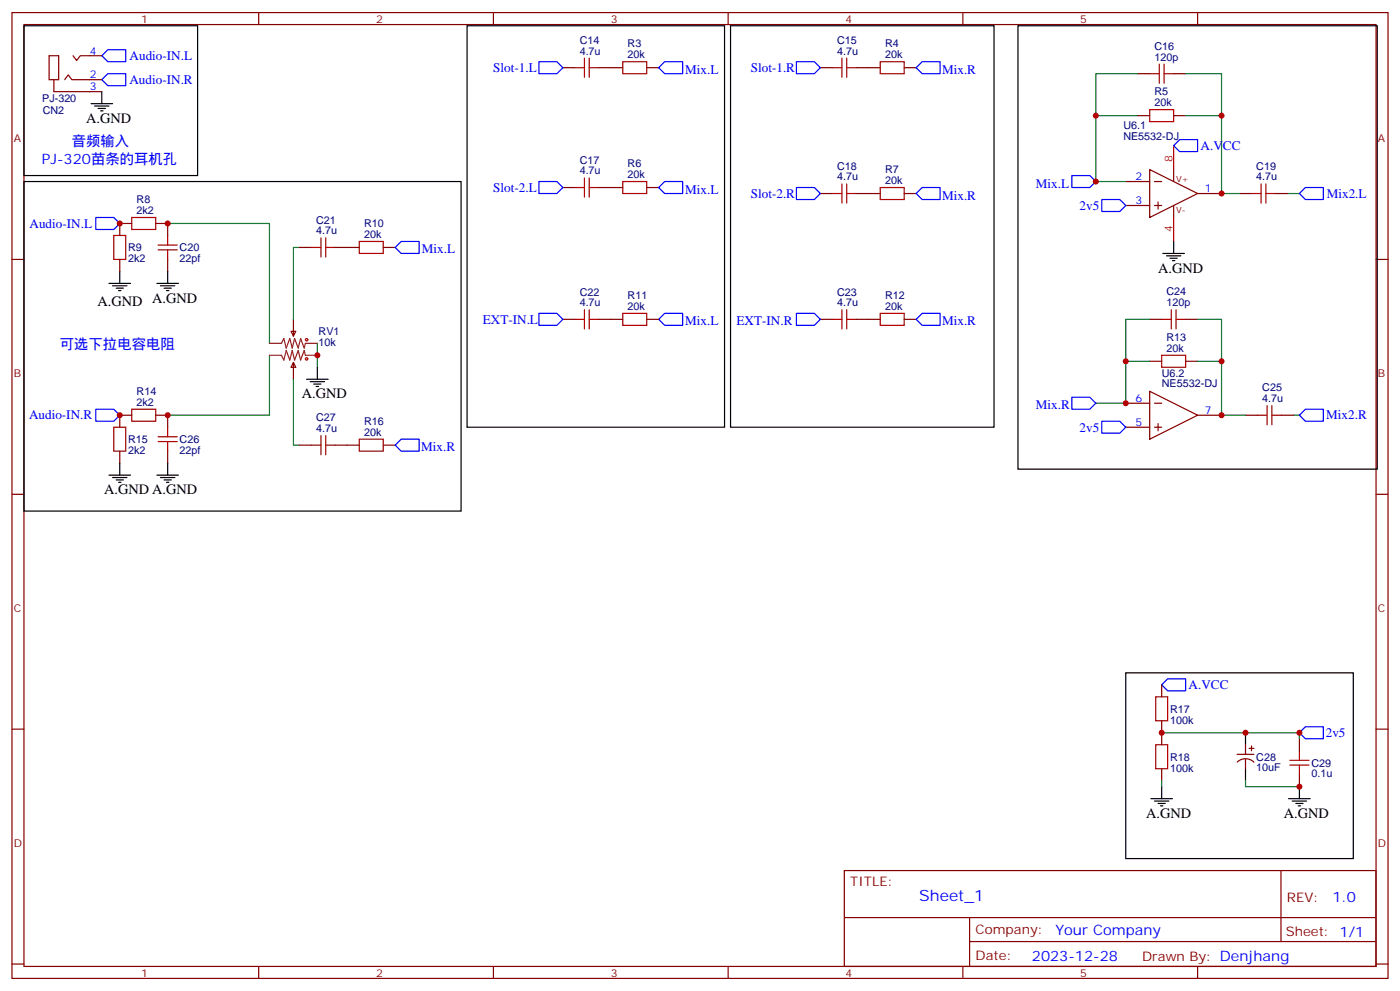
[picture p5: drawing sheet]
<svg xmlns="http://www.w3.org/2000/svg" width="412mm" height="292mm" viewBox="0 0 412 292" stroke-linecap="round" stroke-linejoin="round" font-family="sans-serif">
<g fill="none" stroke="#870000" stroke-width=".35">
<path d="M3.5 3.7h405.4v284.3h-405.4zM7.1 7.2h398.2v277.3h-398.2zM14.5 16.4h2.8v7.1h-2.8zM21.5 16.4l1.1 1.4 1-1.4h6.4M76.2 3.7v3.5M145.3 3.7v3.5M165.8 19.9h3.5M176.4 19.9h7M190.5 19.9h3.5M214.5 3.7v3.5M241.7 19.9h3.5M252.2 19.9h7.1"/>
<path d="M266.3 19.9h3.6M283.6 3.7v3.5M352.8 3.7v3.5M15.9 23.5v3.5h14.1M19 23.5l1.1-1.5 1.1 1.5h8.8M335.1 34h3.6M335.1 21.7h3.6M345.7 34h3.5M345.7 21.7h3.5M165.8 55.2h3.5M176.4 55.2h7M190.5 55.2h3.5"/>
<path d="M241.7 57h3.5M252.2 57h7.1M266.3 57h3.6M331.6 53.4h7.1M338.7 49.9l14.1 7.1-14.1 7zM340.1 53.4h2.1M341.1 59.4v2.2M345.7 49.9v3.5M352.8 57h7M365.1 57h3.6M375.7 57h3.5M3.5 76.4h3.6"/>
<path d="M35.3 76.4v3.5M38.8 65.8h-3.5v3.5M45.9 65.8h3.5v3.5M49.4 76.4v3.5M88.2 72.8h3.5M98.8 72.8h7M112.9 72.8h3.5M331.6 60.5h7.1M340.1 60.5h2.1M345.7 60.5v3.5M405.3 76.4h3.6M85.7 97.5h1.4l-.7 1.5z"/>
<path d="M86.4 94v5M165.8 94h3.5M176.4 94h7M190.5 94h3.5M241.7 94h3.5M252.2 94h7.1M266.3 94h3.6M338.7 94h3.5M349.2 94h3.6M86.4 106.7l.7 1.4h-1.4zM86.4 106.7v5M331.6 118.7h7.1"/>
<path d="M338.7 115.2l14.1 7-14.1 7.1zM338.7 106.4h3.5M340.1 118.7h2.1M349.2 106.4h3.6M35.3 132.8v3.5M38.8 122.2h-3.5v3.6M45.9 122.2h3.5v3.6M49.4 132.8v3.5M88.2 131.1h3.5M98.8 131.1h7M112.9 131.1h3.5M331.6 125.8h7.1"/>
<path d="M340.1 125.8h2.1M341.1 124.7v2.1M352.8 122.2h7M366.9 122.2h3.5M377.5 122.2h3.5M3.5 145.5h3.6M405.3 145.5h3.6M3.5 214.7h3.6M342.2 201.6v3.5M342.2 212.2v7.1M366.9 219.3v2.8M368.7 219.6v1.4"/>
<path d="M382.8 217.5v3.5M405.3 214.7h3.6M342.2 226.3v3.5M364.4 222.1h5M364.5 224.3a3.5 3.5 0 0 1 4.9 .1M366.9 223.5v2.8M367.9 220.3h1.5M382.8 228.1v3.5M248.7 256.3h156.6v28.2h-156.6zM377.3 256.3v20.9M248.7 270.1h156.5M285.6 277.2h119.6"/>
<path d="M285.6 270.1v14.2M3.5 283.8h3.6M76.2 284.5v3.5M145.3 284.5v3.5M214.5 284.5v3.5M283.6 284.5v3.5M352.8 284.5v3.5M405.3 283.8h3.6"/>
</g>
<g fill="none" stroke="#000" stroke-width=".35">
<path d="M7.1 7.6h51.1v44.1h-51.1zM137.6 7.6h75.8v118.2h-75.8zM215.2 7.6h77.6v118.2h-77.6zM299.9 7.6h105.8v130.5h-105.8zM26.8 30.5h6.4M27.9 31.2h4.2M28.9 31.9h2.1M29.6 32.6h.7M30 27v3.5M7.1 53.4h128.7v97.1h-128.7zM35.3 79.9v3.5M49.4 79.9v3.5"/>
<path d="M342.5 74.6h6.4M343.6 75.3h4.2M344.7 76h2.1M345.4 76.7h.7M345.7 71.1v3.5M32.1 83.4h6.4M33.2 84.1h4.2M34.2 84.8h2.1M34.9 85.5h.7M46.2 83.4h6.4M47.3 84.1h4.2M48.3 84.8h2.1"/>
<path d="M49 85.5h.7M90.3 111.7h6.4M91.4 112.4h4.2M92.4 113.1h2.1M93.1 113.8h.7M93.5 108.1v3.6M32.1 139.9h6.4M35.3 136.3v3.6M46.2 139.9h6.4M49.4 136.3v3.6M33.2 140.6h4.2M34.2 141.3h2.1"/>
<path d="M34.9 142h.7M47.3 140.6h4.2M48.3 141.3h2.1M49 142h.7M331.6 198.1h67v54.7h-67zM366.9 215.7v3.6M339 235.1h6.4M340.1 235.8h4.2M341.1 236.5h2.2M341.8 237.2h.7M342.2 231.6v3.5M366.9 226.3v3.5"/>
<path d="M379.6 235.1h6.3M380.6 235.8h4.3M381.7 236.5h2.1M382.4 237.2h.7M382.8 231.6v3.5"/>
</g>
<g fill="none" stroke="#008700" stroke-width=".35">
<path d="M335.1 34h-12.3v19.4h8.8M335.1 21.7h-12.3v12.3M349.2 34h10.6v23h5.3M349.2 21.7h10.6v12.3M379.2 57h3.6M49.4 65.8h30v35.3M88.2 72.8h-1.8v21.2M338.7 94h-7.1v24.7h-8.8M352.8 94h7v12.4M79.4 104.6v17.6h-30M86.4 111.7v19.4h1.8M93.5 101.1v7"/>
<path d="M331.6 106.4h7.1M352.8 106.4h7v15.8h7.1M381 122.2h1.8M342.2 215.7h40.6v1.8M342.2 229.8v1.8M366.9 229.8v1.8h15.9"/>
</g>
<g fill="none" stroke="#a10000" stroke-width=".35">
<path d="M169.3 19.9h2.9M172.2 17.1v5.7M173.6 17.1v5.7M173.6 19.9h2.8M183.4 18.2h7.1v3.5h-7.1zM245.2 19.9h2.8M248 17.1v5.7M249.4 19.9h2.8M249.4 17.1v5.7M259.3 18.2h7v3.5h-7zM341.5 18.9v5.6M342.9 18.9v5.6"/>
<path d="M338.7 32.3h7v3.5h-7zM338.7 21.7h2.8M342.9 21.7h2.8M169.3 55.2h2.9M172.2 52.4v5.6M173.6 55.2h2.8M173.6 52.4v5.6M183.4 53.4h7.1v3.6h-7.1zM245.2 57h2.8M248 54.2v5.6M249.4 57h2.8M249.4 54.2v5.6"/>
<path d="M259.3 55.2h7v3.5h-7zM368.7 57h2.8M371.5 54.2v5.6M372.9 57h2.8M372.9 54.2v5.6M33.5 69.3h3.5v7.1h-3.5zM38.8 64h7.1v3.6h-7.1zM46.6 73.6h5.6M46.6 72.1h5.6M49.4 69.3v2.8M49.4 73.6v2.8M91.7 72.8h2.8"/>
<path d="M94.5 70v5.7M96 70v5.7M96 72.8h2.8M105.8 71.1h7.1v3.5h-7.1zM169.3 94h2.9M172.2 91.2v5.6M173.6 94h2.8M173.6 91.2v5.6M183.4 92.3h7.1v3.5h-7.1zM245.2 94h2.8M248 91.2v5.6M249.4 94h2.8"/>
<path d="M249.4 91.2v5.6M259.3 92.3h7v3.5h-7zM342.2 94h2.8M345 91.2v5.6M346.4 94h2.8M346.4 91.2v5.6M342.2 104.6h7v3.5h-7zM373.2 119.4v5.7M374.6 119.4v5.7M33.5 125.8h3.5v7h-3.5zM38.8 120.5h7.1v3.5h-7.1zM46.6 130h5.6"/>
<path d="M46.6 128.6h5.6M49.4 125.8v2.8M49.4 130v2.8M91.7 131.1h2.8M94.5 128.2v5.7M96 131.1h2.8M96 128.2v5.7M105.8 129.3h7.1v3.5h-7.1zM370.4 122.2h2.8M374.6 122.2h2.9M340.4 205.1h3.6v7.1h-3.6zM340.4 219.3h3.6v7h-3.6z"/>
<path d="M379.9 225.2h5.7M379.9 223.8h5.7M382.8 221v2.8M382.8 225.2v2.9"/>
<circle cx="90.3" cy="105.7" r=".35"/>
<circle cx="90.3" cy="100" r=".35"/>
</g>
<g fill="none" stroke="#00f" stroke-width=".35">
<path d="M31.7 14.6h5.3v3.6h-5.3l-1.7-1.8zM158.7 18.2h5.3l1.8 1.7-1.8 1.8h-5.3zM195.8 18.2h5.3v3.5h-5.3l-1.8-1.8zM234.6 18.2h5.3l1.8 1.7-1.8 1.8h-5.3zM271.6 18.2h5.3v3.5h-5.3l-1.7-1.8zM31.7 21.7h5.3v3.5h-5.3l-1.7-1.7zM158.7 53.4h5.3l1.8 1.8-1.8 1.8h-5.3zM195.8 53.4h5.3v3.6h-5.3l-1.8-1.8zM234.6 55.2h5.3l1.8 1.8-1.8 1.7h-5.3zM271.6 55.2h5.3v3.5h-5.3l-1.7-1.7zM315.7 51.7h5.3l1.8 1.7-1.8 1.8h-5.3zM324.6 58.7h5.2l1.8 1.8-1.8 1.8h-5.2z"/>
<path d="M345.7 42.9l1.8-1.8h5.3v3.5h-5.3zM384.5 55.2h5.3v3.5h-5.3l-1.7-1.7zM28.2 64h5.3l1.8 1.8-1.8 1.8h-5.3zM118.2 71.1h5.3v3.5h-5.3l-1.8-1.8zM158.7 92.3h5.3l1.8 1.7-1.8 1.8h-5.3zM195.8 92.3h5.3v3.5h-5.3l-1.8-1.8zM234.6 92.3h5.3l1.8 1.7-1.8 1.8h-5.3zM271.6 92.3h5.3v3.5h-5.3l-1.7-1.8zM315.7 116.9h5.3l1.8 1.8-1.8 1.8h-5.3zM28.2 120.5h5.3l1.8 1.7-1.8 1.8h-5.3zM118.2 129.3h5.3v3.5h-5.3l-1.8-1.7zM324.6 124h5.2l1.8 1.8-1.8 1.7h-5.2z"/>
<path d="M384.5 120.5h5.3v3.5h-5.3l-1.7-1.8zM342.2 201.6l1.8-1.8h5.2v3.6h-5.2zM384.5 214h5.3v3.5h-5.3l-1.7-1.8z"/>
</g>
<path d="M345.7 42.9v7M345.7 64v7.1" fill="none" stroke="#f00" stroke-width=".35"/>
<path d="M79.4 101.1h3.5l.7-1.4 .7 2.8 1.1-2.8 .7 2.8 .7-2.8 1 2.8 .7-2.8 1.1 2.8 .4-1.4h3.5M79.4 104.6h3.5l.7 1.4 .7-2.8 1.1 2.8 .7-2.8 .7 2.8 1-2.8 .7 2.8 1.1-2.8 .4 1.4h3.5" fill="none" stroke="#8c2424" stroke-width=".35"/>
<g fill="#c00">
<circle cx="359.8" cy="122.2" r=".88"/>
<circle cx="359.8" cy="106.4" r=".88"/>
<circle cx="359.8" cy="57" r=".88"/>
<circle cx="322.8" cy="34" r=".88"/>
<circle cx="359.8" cy="34" r=".88"/>
<circle cx="35.3" cy="122.2" r=".88"/>
<circle cx="49.4" cy="122.2" r=".88"/>
<circle cx="49.4" cy="65.8" r=".88"/>
<circle cx="35.3" cy="65.8" r=".88"/>
<circle cx="93.5" cy="104.6" r=".88"/>
<circle cx="322.8" cy="53.4" r=".88"/>
<circle cx="331.6" cy="106.4" r=".88"/>
<circle cx="331.6" cy="118.7" r=".88"/>
<circle cx="342.2" cy="215.7" r=".88"/>
<circle cx="382.8" cy="215.7" r=".88"/>
<circle cx="366.9" cy="215.7" r=".88"/>
<circle cx="382.8" cy="231.6" r=".88"/>
</g>
<text font-size="4.6" fill="#00f" x="270.8" y="265.3">Sheet_1</text>
<g font-size="4.2">
<text x="25.4" y="36.2">A.GND</text>
<text x="341.1" y="80.3">A.GND</text>
<text x="44.8" y="89.1">A.GND</text>
<text x="28.7" y="90.1">A.GND</text>
<text x="88.9" y="117.3">A.GND</text>
<text x="30.7" y="145.5">A.GND A.GND</text>
<text x="337.6" y="240.8">A.GND</text>
<text x="378.2" y="240.8">A.GND</text>
</g>
<g font-size="4.2" fill="#00f">
<text x="21.2" y="42.9">音频输入</text>
<text x="12.3" y="48.2">PJ-320苗条的耳机孔</text>
<text x="17.6" y="102.8">可选下拉电容电阻</text>
<text x="392.5" y="265.6">1.0</text>
<text x="310.9" y="275.1">Your Company</text>
<text x="304" y="282.9">2023-12-28</text>
</g>
<g font-size="3.9" fill="#00f">
<text x="38.2" y="17.7">Audio-IN.L</text>
<text x="145.3" y="21.3">Slot-1.L</text>
<text x="201.8" y="21.7">Mix.L</text>
<text x="221.2" y="21.2">Slot-1.R</text>
<text x="277.5" y="21.7">Mix.R</text>
<text x="38.1" y="24.7">Audio-IN.R</text>
<text x="353.7" y="44.1">A.VCC</text>
<text x="145.3" y="56.6">Slot-2.L</text>
<text x="201.8" y="57">Mix.L</text>
<text x="221.2" y="58.3">Slot-2.R</text>
<text x="277.5" y="58.7">Mix.R</text>
<text x="305.2" y="55.2">Mix.L</text>
<text x="390.8" y="58.2">Mix2.L</text>
<text x="318" y="61.8">2v5</text>
<text x="8.7" y="67">Audio-IN.L</text>
<text x="124.2" y="74.6">Mix.L</text>
<text x="142.2" y="95.3">EXT-IN.L</text>
<text x="201.8" y="95.8">Mix.L</text>
<text x="217" y="95.8">EXT-IN.R</text>
<text x="277.5" y="95.8">Mix.R</text>
<text x="8.5" y="123.5">Audio-IN.R</text>
<text x="305.2" y="120.5">Mix.R</text>
<text x="390.7" y="123.5">Mix2.R</text>
<text x="318" y="127">2v5</text>
<text x="124" y="132.8">Mix.R</text>
<text x="350.1" y="202.8">A.VCC</text>
<text x="390.5" y="217">2v5</text>
</g>
<g font-size="3.9" fill="#800">
<text x="250.5" y="260.9">TITLE:</text>
<text x="379.1" y="265.6">REV:</text>
<text x="287.4" y="275.1">Company:</text>
<text x="378.7" y="275.7">Sheet: 1/1</text>
<text x="287.4" y="282.8">Date:</text>
<text x="336.4" y="282.8">Drawn By: Denjhang</text>
</g>
<g font-size="3.2" fill="#800">
<text x="41.6" y="6.7">1</text>
<text x="110.8" y="6.7">2</text>
<text x="179.9" y="6.7">3</text>
<text x="249.1" y="6.7">4</text>
<text x="318.2" y="6.7">5</text>
<text x="4.1" y="41.8">A</text>
<text x="405.9" y="41.8">A</text>
<text x="4.1" y="110.9">B</text>
<text x="405.9" y="110.9">B</text>
<text x="4.1" y="180.1">C</text>
<text x="405.9" y="180.1">C</text>
<text x="4.1" y="249.2">D</text>
<text x="405.9" y="249.2">D</text>
<text x="41.6" y="287.5">1</text>
<text x="110.8" y="287.5">2</text>
<text x="179.9" y="287.5">3</text>
<text x="249.1" y="287.5">4</text>
<text x="318.2" y="287.5">5</text>
</g>
<g font-size="3.2" fill="#00f">
<text x="26.5" y="16.1">4</text>
<text x="26.5" y="23.1">2</text>
<text x="26.5" y="26.6">3</text>
<text x="334.5" y="53.1">2</text>
<text x="354.9" y="56.6">1</text>
<text x="334.5" y="60.1">3</text>
<text x="334.5" y="118.4">6</text>
<text x="334.5" y="125.4">5</text>
<text x="354.9" y="121.9">7</text>
</g>
<g font-size="3.2" fill="#000080">
<text x="170.8" y="16.1">4.7u</text>
<text x="170.8" y="12.9">C14</text>
<text x="184.9" y="17.1">20k</text>
<text x="184.9" y="13.9">R3</text>
<text x="246.6" y="16.1">4.7u</text>
<text x="246.6" y="12.9">C15</text>
<text x="260.7" y="17.1">20k</text>
<text x="260.7" y="13.9">R4</text>
<text x="340.1" y="17.8">120p</text>
<text x="340.1" y="14.6">C16</text>
<text x="12.4" y="29.9">PJ-320</text>
<text x="340.1" y="28">R5</text>
<text x="12.6" y="33.5">CN2</text>
<text x="340.1" y="31.2">20k</text>
<text x="330.9" y="41.1">NE5532-DJ</text>
<text x="330.9" y="37.9">U6.1</text>
<text x="170.8" y="51.3">4.7u</text>
<text x="170.8" y="48.2">C17</text>
<text x="184.9" y="52.4">20k</text>
<text x="184.9" y="49.2">R6</text>
<text x="246.6" y="53.1">4.7u</text>
<text x="246.6" y="50">C18</text>
<text x="260.7" y="50.9">R7</text>
<text x="370.1" y="53.1">4.7u</text>
<text x="370.1" y="50">C19</text>
<text x="40.2" y="59.7">R8</text>
<text x="260.7" y="54.2">20k</text>
<text x="40.2" y="63">2k2</text>
<text x="93.1" y="65.8">C21</text>
<text x="93.1" y="69">4.7u</text>
<text x="107.3" y="70">20k</text>
<text x="107.3" y="66.8">R10</text>
<text x="37.7" y="77.1">2k2</text>
<text x="37.7" y="74">R9</text>
<text x="52.9" y="77.1">22pf</text>
<text x="52.9" y="74">C20</text>
<text x="170.8" y="87">C22</text>
<text x="184.9" y="88">R11</text>
<text x="246.6" y="87">C23</text>
<text x="260.7" y="88">R12</text>
<text x="343.6" y="87">C24</text>
<text x="170.8" y="90.1">4.7u</text>
<text x="184.9" y="91.2">20k</text>
<text x="246.6" y="90.1">4.7u</text>
<text x="260.7" y="91.2">20k</text>
<text x="343.6" y="90.1">120p</text>
<text x="93.8" y="101.8">10k</text>
<text x="93.8" y="98.7">RV1</text>
<text x="343.6" y="100.4">R13</text>
<text x="343.6" y="103.5">20k</text>
<text x="342.2" y="110.8">U6.2</text>
<text x="40.2" y="119.4">2k2</text>
<text x="40.2" y="116.2">R14</text>
<text x="342.2" y="114">NE5532-DJ</text>
<text x="371.8" y="118.4">4.7u</text>
<text x="371.8" y="115.2">C25</text>
<text x="93.1" y="124.1">C27</text>
<text x="107.3" y="125">R16</text>
<text x="37.7" y="130.5">R15</text>
<text x="52.9" y="130.5">C26</text>
<text x="93.1" y="127.2">4.7u</text>
<text x="107.3" y="128.2">20k</text>
<text x="37.7" y="133.6">2k2</text>
<text x="52.9" y="133.6">22pf</text>
<text x="344.7" y="209.8">R17</text>
<text x="344.7" y="213">100k</text>
<text x="344.7" y="227.1">100k</text>
<text x="344.7" y="223.9">R18</text>
<text x="370.1" y="227.1">10uF</text>
<text x="370.1" y="223.9">C28</text>
<text x="386.3" y="225.7">C29</text>
<text x="386.3" y="228.8">0.1u</text>
</g>
<g font-size="3.2" fill="#f00">
<text x="345.4" y="47.8" transform="rotate(-90 345.4 47.8)">8</text>
<text x="345.4" y="68.2" transform="rotate(-90 345.4 68.2)">4</text>
</g>
<g font-size="2.5" fill="#800">
<text x="346.4" y="53.4">V+</text>
<text x="346.4" y="62.6">V-</text>
</g>
</svg>
